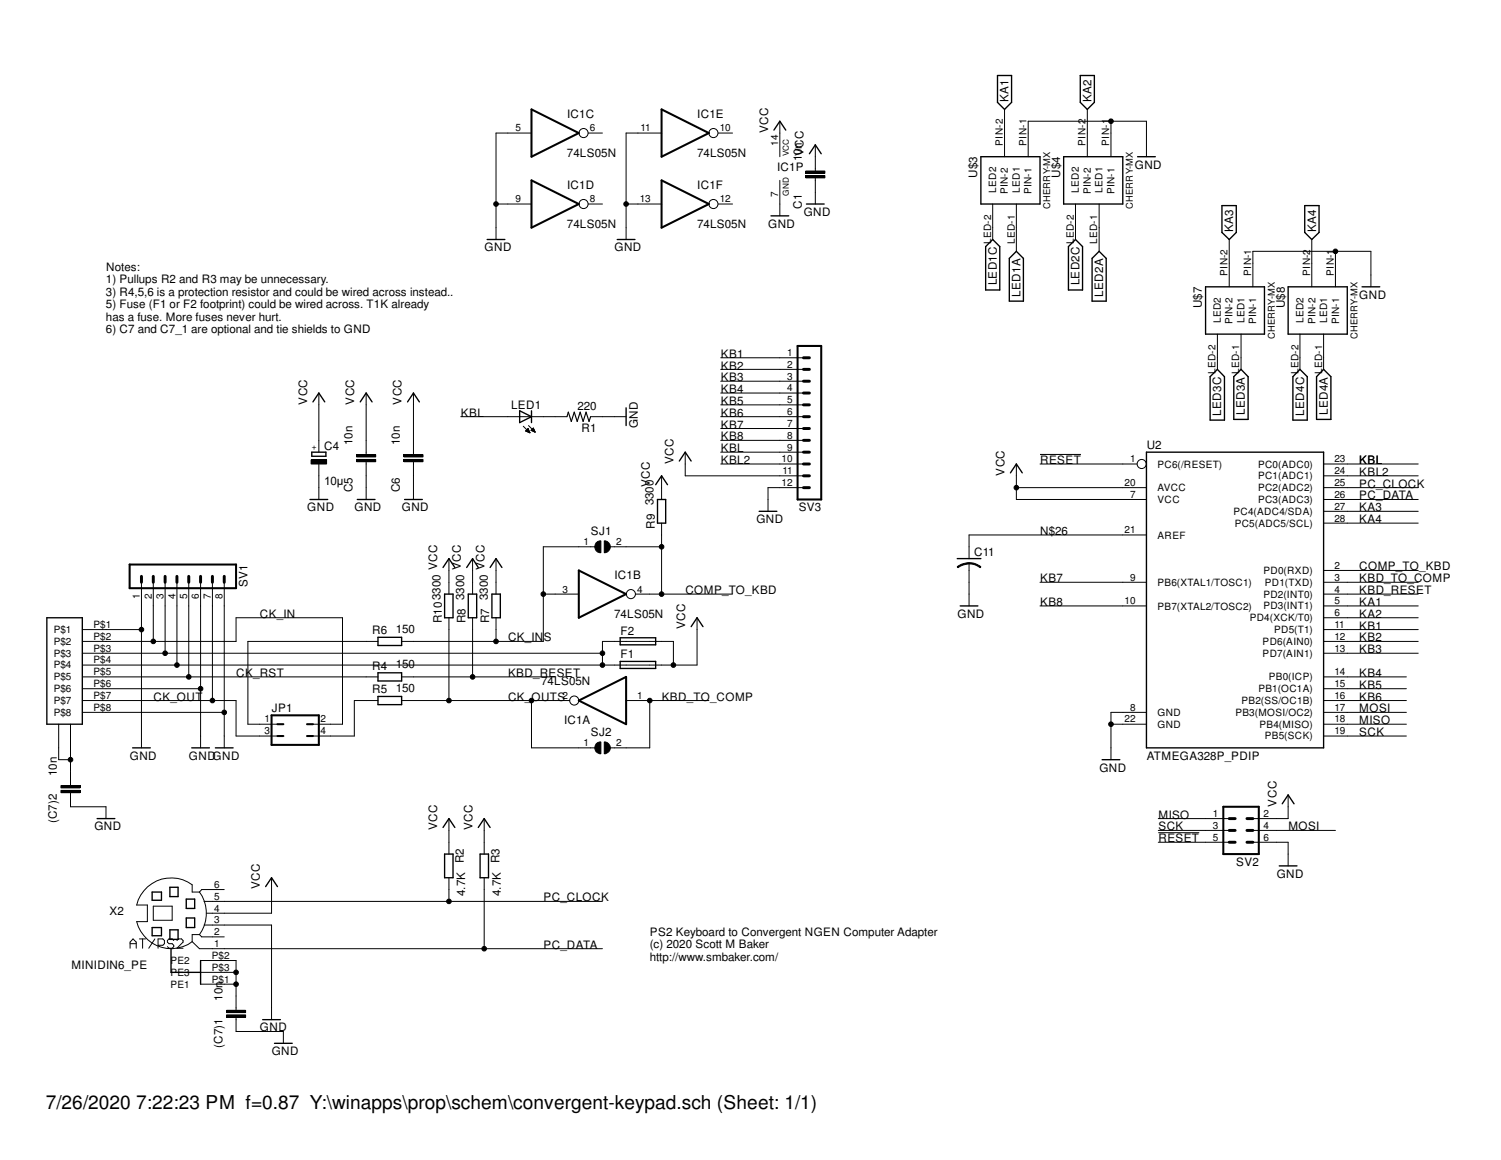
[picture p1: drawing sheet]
<svg xmlns="http://www.w3.org/2000/svg" width="279mm" height="216mm" viewBox="0 0 279 216" stroke-linecap="round" stroke-linejoin="round" font-family="sans-serif">
<g fill="none" stroke="#000" stroke-width=".25">
<path d="M185.7 14.1h2.6v4.9l-1.3 1.4-1.3-1.4zM201.1 14.1h2.6v4.9l-1.3 1.4-1.3-1.4zM144.1 24.2l1.1-1.6 1.1 1.6M150.1 38h3.3M150.7 28.6l1.1-1.6 1.1 1.6M182.6 29.2h11v8.8h-11zM198 29.2h11v8.8h-11zM211.8 29.2h3.3M227.5 38.3h2.6v5l-1.3 1.3-1.3-1.3zM242.9 38.3h2.6v5l-1.3 1.3-1.3-1.3zM90.7 44.6h3.3M114.9 44.6h3.3"/>
<path d="M143.5 40.2h3.3M183.5 45.9l1.3-1.3 1.3 1.3v8.1h-2.6zM189.2 46.8l1.3 1.3v7.9h-2.6v-7.9zM198.9 45.9l1.3-1.3 1.3 1.3v8.1h-2.6zM204.6 46.8l1.3 1.3v7.9h-2.6v-7.9zM224.4 53.4h11v8.8h-11zM239.8 53.4h11v8.8h-11zM253.5 53.4h3.3M58.3 74.8l1.1-1.6 1.1 1.6M67.1 74.8l1.1-1.6 1.1 1.6M75.9 74.8l1.1-1.6 1.1 1.6M96.7 76.5l2.2 1.1-2.2 1.1z"/>
<path d="M98.9 76.5v2.2M116.5 75.9v3.3M226.6 68.7l1.3 1.4v8.1h-2.6v-8.1zM231 68.7l1.3 1.4v8h-2.6v-8zM242 68.7l1.3 1.4v8.1h-2.6v-8.1zM246.4 68.7l1.3 1.4v8h-2.6v-8zM57.7 93h3.3M58 84.2h2.7v.7h-2.7zM66.5 93h3.3M75.3 93h3.3M122 90.2l1.1-1.6 1.1 1.6M122.4 93h1.5v4.4h-1.5z"/>
<path d="M126.4 85.8l1.2-1.6 1.1 1.6M141.3 95.2h3.3M188.1 88l1.1-1.6 1.1 1.6M213.4 84.2h33v55h-33zM8.7 115h6.6v19.8h-6.6zM70.4 118.6h4.4v1.5h-4.4zM82.5 105.6l1.1-1.6 1.1 1.6M82.8 110.6h1.5v4.4h-1.5zM86.9 105.6l1.1-1.6 1 1.6M87.2 110.6h1.5v4.4h-1.5zM91.2 105.6l1.1-1.6 1.1 1.6M91.6 110.6h1.5v4.4h-1.5z"/>
<path d="M115.4 118.7h6.6v1.3h-6.6zM128.7 116.6l1.1-1.6 1.1 1.6M178.2 104h4.4M178.7 112.8h3.3M24.7 139.2h3.3M35.7 139.2h3.3M40.1 139.2h3.3M70.4 125.2h4.4v1.5h-4.4zM70.4 129.6h4.4v1.5h-4.4zM115.4 123.1h6.6v1.3h-6.6zM18.1 152.4h3.3M82.5 154l1.1-1.6 1.1 1.6"/>
<path d="M82.8 159h1.5v4.4h-1.5zM89 154l1.1-1.6 1.1 1.6M89.4 159h1.5v4.4h-1.5zM205.1 141.4h3.3M238.7 149.6l1.1-1.6 1.1 1.6M28.3 172.6h1.8v1.6h-1.8zM28.3 166h1.8v1.6h-1.8zM31.6 173.1h1.5v1.7h-1.5zM31.6 165.1h1.5v1.8h-1.5zM31.8 176.6v4.4h5.5M34.7 170.9h1.5v1.7h-1.5zM34.7 167.3h1.5v1.8h-1.5z"/>
<path d="M37.3 178.8v4.4M49.4 165l1.1-1.6 1.1 1.6M238.1 161.2h3.3M48.9 189.8h3.3M51.1 194.2h3.3"/>
</g>
<g fill="none" stroke="#000" stroke-width=".19">
<path d="M92.3 38h6.6M98.9 24.8h-6.6v19.8M109.5 24.8h2.6M109.5 38h2.6M116.5 38h6.6M123.1 24.8h-6.6v19.8M133.7 24.8h2.7M133.7 38h2.7M145.2 22.6v6.6M145.2 33.6v6.6M150 32.7h3.5v.4h-3.5zM150 31.8h3.5v.5h-3.5z"/>
<path d="M151.8 27v4.8M151.8 33.1v4.9M184.8 38v6.6M187 20.4v8.8M189.2 38v8.8M191.4 29.2v-6.6h22v6.6M200.2 38v6.6M202.4 20.4v8.8M204.6 38v8.8M206.8 22.6v6.6M228.8 44.6v8.8M233.2 53.4v-6.6h22v6.6"/>
<path d="M244.2 44.6v8.8M248.6 46.8v6.6M59.4 73.2v11M68.2 73.2v11.4M77 73.2v11.4M85.8 77.6h19.7M97.4 79.3l1.2 1.3M98.1 79.9h.2M98.2 79.8h.1M98.3 79.8h.1M98.4 79.2l1.2 1.2M99 79.9h.4"/>
<path d="M99.1 79.8h.3M99.1 79.8h.2M99.2 79.7h.1M99.3 79.7l.3 .7-.8-.3zM109.9 77.6h6.6M134.2 77.6h15.4M134.2 66.6h15.4M134.2 68.7h15.4M134.2 71h15.4M134.2 73.2h15.4M134.2 75.4h15.4M134.2 79.8h15.4"/>
<path d="M226.6 62.2v6.5M231 62.2v6.5M242 62.2v6.5M246.4 62.2v6.5M57.9 85.6h2.9v.8h-2.9zM59.4 86.4v6.6M66.4 85.5h3.5v.4h-3.5zM66.4 84.6h3.5v.4h-3.5zM68.2 85.9v7.1M75.2 85.5h3.5v.4h-3.5zM75.2 84.6h3.5v.4h-3.5zM77 85.9v7.1"/>
<path d="M97.8 80.2l.5-.4 .3 .8zM97.9 80.2h.6M97.9 80.1h.5M98 80.3h.5M98 80.1h.4M98.1 80h.3M98.1 80.3h.5M98.3 80.4h.3M98.5 80.5h.1M98.6 80.5h.1M98.9 80.1h.6M98.9 80.1h.5"/>
<path d="M98.9 80h.5M99.1 80.2h.4M99.2 80.3h.3M99.4 80.3h.2M99.5 80.4h.1M123.1 88.6v4.4M123.1 97.4v13.2M127.6 84.2v4.4h22M134.2 86.4h15.4M134.2 82h15.4M134.2 84.2h15.4M149.6 90.8h-6.6v4.4"/>
<path d="M189.2 86.4v6.6h24.2M189.2 90.8h24.2M193.6 84.6h7.6M193.6 86.4h18.1M213.4 99.6h-33v4.4M246.4 93h17.6M246.4 90.8h17.6M246.4 97.4h17.6M246.4 95.2h17.6M246.4 88.6h17.6M246.4 86.4h17.6M15.3 119.4h28.6v-4.4h19.9v19.8h-5.5"/>
<path d="M15.3 117.2h11M26.3 108.4v30.8M28.5 108.4v11M30.7 108.4v13.2M32.9 108.4v15.4M35.1 108.4v17.6M37.3 108.4v30.8M39.5 108.4v22M41.7 108.4v30.8M70.4 119.4h-24.3v15.4h5.5M83.6 104v6.6M83.6 115v15.4"/>
<path d="M88 104v6.6M88 115v11M92.3 104v6.6M92.3 115v4.4M101.1 110.6h6.6M110.7 101.8h-9.6v17.6h-26.3M111 101l.3-.2 .5-.1v2.2a1.1 1.1 0 0 1-1-.6 1.1 1.1 0 0 1 .2-1.3zM112.5 100.7a1.1 1.1 0 0 1 1.1 1.1 1.1 1.1 0 0 1-1.1 1.1zM113.6 101.8h9.5M118.3 110.6h18.1M129.8 115v8.8h-114.5M178.2 105.5a3.4 3.4 0 0 1 2.2-.8v.2a3.8 3.8 0 0 0-2.1 .8z"/>
<path d="M180.4 104.7a3.1 3.1 0 0 1 2.2 .8l-.1 .2a3.1 3.1 0 0 0-2.1-.8zM180.4 104.9v7.9M193.6 112.8h19.8M193.6 108.4h19.8M246.4 117.2h17.6M246.4 119.4h17.6M246.4 112.8h17.6M246.4 108.4h17.6M246.4 115h17.6M246.4 110.6h17.6M246.4 106.2h17.6M10.9 134.8v6.6h2.2"/>
<path d="M13.1 134.8v11.4M15.3 130.4h28.6v6.6h7.7M15.3 121.6h96.8M15.3 126h55.1M15.3 128.2h22M15.3 132.6h26.4M70.4 130.4h-4.4v6.6h-7.7M74.8 126h28.5M74.8 130.4h31.2M98.9 130.4v8.8h11.8M111 138.5l.3-.3 .5-.1v2.2a1.1 1.1 0 0 1-1-.6 1.1 1.1 0 0 1 .2-1.2zM112.1 123.8v-4.4h13.2v4.4"/>
<path d="M112.5 138.1a1.1 1.1 0 0 1 1.1 1.1 1.1 1.1 0 0 1-1.1 1.1zM116.5 130.4h15.5M120.9 130.4v8.8h-7.3M206.8 134.8h6.6M213.4 132.6h-6.6v8.8M246.4 121.6h17.6M246.4 126h15.4M246.4 128.2h15.4M246.4 130.4h15.4M246.4 132.6h15.4M246.4 137h15.4M246.4 134.8h15.4"/>
<path d="M11.3 147.1h3.6v.4h-3.6zM11.3 146.2h3.6v.4h-3.6zM13.1 147.5v2.7h6.6v2.2M83.6 152.4v6.6M90.1 152.4v6.6M215.6 155h7.6M215.6 152.4h13.2M215.6 154.6h13.2M215.6 156.8h13.2M233.2 154.6h15.4M233.2 156.8h6.6v4.4M239.8 148v4.4h-6.6"/>
<path d="M24.2 176.5v-1.2l.6-.5 .6 .5v1.2M24.2 175.6h1.2M26 174.8h1.1M26.5 174.8v1.7M28.5 168.7h3.5v2.6h-3.5zM28.8 174.8l-1.1 1.7M29.4 175.9h.9l.3-.3v-.6l-.3-.2h-.9v1.7M32.3 175l-.3-.2h-.5l-.3 .2v.3l.3 .3h.5l.3 .3v.3l-.3 .3h-.5l-.3-.3M32.9 175l.3-.2h.6l.3 .2v.3l-1.2 1.2h1.2M35.8 175.3l1.3 1.3h75M37.1 166a6.7 6.7 0 0 1 0 7.9M37.1 166h-1.3v-1.3a6.6 6.6 0 0 0-10.4 3.7h2v3.1h-2a6.6 6.6 0 0 0 10.4 3.8"/>
<path d="M37.1 173.9h-1.3v1.4M37.1 173.9l.4 .5h4.2M37.3 178.8h6.6v9.2M38 172.2h12.5v17.6M38 167.8h74.1M41.7 165.6h-4.2l-.4 .4M50.5 163.4v6.6h-12.1M83.6 163.4v4.4M90.1 163.4v13.2M37.3 181h6.6M37.3 183.2h6.6M42.2 188.9h3.5v.4h-3.5z"/>
<path d="M42.2 188h3.5v.5h-3.5zM43.9 189.4v2.6h8.8v2.2"/>
<circle cx="92.3" cy="38" r=".43"/>
<circle cx="108.6" cy="38" r=".85"/>
<circle cx="108.6" cy="24.8" r=".85"/>
<circle cx="116.5" cy="38" r=".43"/>
<circle cx="132.8" cy="24.8" r=".85"/>
<circle cx="132.8" cy="38" r=".85"/>
<circle cx="206.8" cy="22.6" r=".43"/>
<circle cx="248.6" cy="46.8" r=".43"/>
<circle cx="189.2" cy="90.8" r=".43"/>
<circle cx="212.5" cy="86.4" r=".85"/>
<circle cx="26.3" cy="117.2" r=".43"/>
<circle cx="28.5" cy="119.4" r=".43"/>
<circle cx="92.3" cy="119.4" r=".43"/>
<circle cx="101.1" cy="110.6" r=".43"/>
<circle cx="117.4" cy="110.6" r=".85"/>
<circle cx="123.1" cy="110.6" r=".43"/>
<circle cx="123.1" cy="101.8" r=".43"/>
<circle cx="30.7" cy="121.6" r=".43"/>
<circle cx="32.9" cy="123.8" r=".43"/>
<circle cx="35.1" cy="126" r=".43"/>
<circle cx="37.3" cy="128.2" r=".43"/>
<circle cx="39.5" cy="130.4" r=".43"/>
<circle cx="41.7" cy="132.6" r=".43"/>
<circle cx="83.6" cy="130.4" r=".43"/>
<circle cx="88" cy="126" r=".43"/>
<circle cx="98.9" cy="130.4" r=".43"/>
<circle cx="106.9" cy="130.4" r=".85"/>
<circle cx="112.1" cy="121.6" r=".43"/>
<circle cx="112.1" cy="123.8" r=".43"/>
<circle cx="120.9" cy="130.4" r=".43"/>
<circle cx="125.3" cy="123.8" r=".43"/>
<circle cx="206.8" cy="134.8" r=".43"/>
<circle cx="13.1" cy="141.4" r=".43"/>
<circle cx="83.6" cy="167.8" r=".43"/>
<circle cx="90.1" cy="176.6" r=".43"/>
<circle cx="43.9" cy="183.2" r=".43"/>
<circle cx="43.9" cy="181" r=".43"/>
</g>
<g fill="#000">
<path d="M57.9 85.6h2.9v.8h-2.9z" fill-rule="evenodd"/>
<path d="M111 101l.3-.2 .5-.1v2.2a1.1 1.1 0 0 1-1-.6 1.1 1.1 0 0 1 .2-1.3z" fill-rule="evenodd"/>
<path d="M112.5 100.7a1.1 1.1 0 0 1 1.1 1.1 1.1 1.1 0 0 1-1.1 1.1z" fill-rule="evenodd"/>
<path d="M178.2 105.5a3.4 3.4 0 0 1 2.2-.8v.2a3.8 3.8 0 0 0-2.1 .8z" fill-rule="evenodd"/>
<path d="M180.4 104.7a3.1 3.1 0 0 1 2.2 .8l-.1 .2a3.1 3.1 0 0 0-2.1-.8z" fill-rule="evenodd"/>
<path d="M111 138.5l.3-.3 .5-.1v2.2a1.1 1.1 0 0 1-1-.6 1.1 1.1 0 0 1 .2-1.2z" fill-rule="evenodd"/>
<path d="M112.5 138.1a1.1 1.1 0 0 1 1.1 1.1 1.1 1.1 0 0 1-1.1 1.1z" fill-rule="evenodd"/>
<circle cx="92.3" cy="38" r=".43"/>
<circle cx="116.5" cy="38" r=".43"/>
<circle cx="206.8" cy="22.6" r=".43"/>
<circle cx="248.6" cy="46.8" r=".43"/>
<circle cx="189.2" cy="90.8" r=".43"/>
<circle cx="26.3" cy="117.2" r=".43"/>
<circle cx="28.5" cy="119.4" r=".43"/>
<circle cx="92.3" cy="119.4" r=".43"/>
<circle cx="101.1" cy="110.6" r=".43"/>
<circle cx="123.1" cy="110.6" r=".43"/>
<circle cx="123.1" cy="101.8" r=".43"/>
<circle cx="30.7" cy="121.6" r=".43"/>
<circle cx="32.9" cy="123.8" r=".43"/>
<circle cx="35.1" cy="126" r=".43"/>
<circle cx="37.3" cy="128.2" r=".43"/>
<circle cx="39.5" cy="130.4" r=".43"/>
<circle cx="41.7" cy="132.6" r=".43"/>
<circle cx="83.6" cy="130.4" r=".43"/>
<circle cx="88" cy="126" r=".43"/>
<circle cx="98.9" cy="130.4" r=".43"/>
<circle cx="112.1" cy="121.6" r=".43"/>
<circle cx="112.1" cy="123.8" r=".43"/>
<circle cx="120.9" cy="130.4" r=".43"/>
<circle cx="125.3" cy="123.8" r=".43"/>
<circle cx="206.8" cy="134.8" r=".43"/>
<circle cx="13.1" cy="141.4" r=".43"/>
<circle cx="83.6" cy="167.8" r=".43"/>
<circle cx="90.1" cy="176.6" r=".43"/>
<circle cx="43.9" cy="183.2" r=".43"/>
<circle cx="43.9" cy="181" r=".43"/>
</g>
<path d="M105.5 77.6l.3-.9 .5 1.7 .6-1.7 .5 1.7 .6-1.7 .5 1.7 .6-1.7 .5 1.7 .3-.8" fill="none" stroke="#000" stroke-width=".21"/>
<path d="M150 32.9h3.5M150 32h3.5M66.4 85.7h3.5M66.4 84.8h3.5M75.2 85.7h3.5M75.2 84.8h3.5M11.3 147.3h3.6M11.3 146.4h3.6M42.2 189.1h3.5M42.2 188.3h3.5" fill="none" stroke="#000" stroke-width=".42"/>
<g fill="none" stroke="#000" stroke-width=".38">
<path d="M98.9 20.4l8.8 4.4-8.8 4.4zM98.9 33.6l8.8 4.4-8.8 4.4zM123.1 20.4l8.9 4.4-8.9 4.4zM123.1 33.6l8.9 4.4-8.9 4.4zM148.5 64.4h4.4v28.6h-4.4zM24.1 105.1h19.8v4.4h-19.8zM107.7 106.2l8.8 4.4-8.8 4.4zM50.5 133.1h8.9v5.5h-8.9zM51.6 134.8h1.1M51.6 137h1.1M57.1 134.8h1.2M57.1 137h1.2"/>
<path d="M107.7 130.4l8.8-4.4v8.8zM227.7 150.2h6.6v8.8h-6.6z"/>
</g>
<g fill="none" stroke="#000" stroke-width=".55">
<path d="M149.6 71h1.1M149.6 68.7h1.1M149.6 66.6h1.1M149.6 75.4h1.1M149.6 73.2h1.1M149.6 79.8h1.1M149.6 77.6h1.1M149.6 82h1.1M149.6 86.4h1.1M149.6 84.2h1.1M149.6 90.8h1.1M149.6 88.6h1.1"/>
<path d="M26.3 107.3v1.1M28.5 107.3v1.1M30.7 107.3v1.1M32.9 107.3v1.1M35.1 107.3v1.1M37.3 107.3v1.1M39.5 107.3v1.1M41.7 107.3v1.1M228.8 156.8h1.1M228.8 154.6h1.1M228.8 152.4h1.1M232.1 156.8h1.1"/>
<path d="M232.1 154.6h1.1M232.1 152.4h1.1"/>
</g>
<text font-size="3.6" x="8.5" y="206.4">7/26/2020 7:22:23 PM f=0.87 Y:\winapps\prop\schem\convergent-keypad.sch (Sheet: 1/1)</text>
<g font-size="2.2">
<text x="105.6" y="22">IC1C</text>
<text x="129.8" y="22">IC1E</text>
<text x="187.7" y="19" transform="rotate(-90 187.7 19)">KA1</text>
<text x="203.2" y="19" transform="rotate(-90 203.2 19)">KA2</text>
<text x="105.5" y="29.2">74LS05N</text>
<text x="129.8" y="29.2">74LS05N</text>
<text x="143" y="24.7" transform="rotate(-90 143 24.7)">VCC</text>
<text x="149.6" y="29.1" transform="rotate(-90 149.6 29.1)">VCC</text>
<text x="105.6" y="35.2">IC1D</text>
<text x="129.8" y="35.2">IC1F</text>
<text x="144.7" y="31.9">IC1P</text>
<text x="149.2" y="30.1" transform="rotate(-90 149.2 30.1)">10n</text>
<text x="181.9" y="33.1" transform="rotate(-90 181.9 33.1)">U$3</text>
<text x="197.3" y="33.1" transform="rotate(-90 197.3 33.1)">U$4</text>
<text x="211.2" y="31.4">GND</text>
<text x="149.2" y="38.8" transform="rotate(-90 149.2 38.8)">C1</text>
<text x="149.6" y="40.2">GND</text>
<text x="90.2" y="46.8">GND</text>
<text x="105.5" y="42.4">74LS05N</text>
<text x="114.4" y="46.8">GND</text>
<text x="129.8" y="42.4">74LS05N</text>
<text x="143" y="42.4">GND</text>
<text x="229.6" y="43.2" transform="rotate(-90 229.6 43.2)">KA3</text>
<text x="245" y="43.2" transform="rotate(-90 245 43.2)">KA4</text>
<text x="19.7" y="52.7">1) Pullups R2 and R3 may be unnecessary.</text>
<text x="19.8" y="50.4">Notes:</text>
<text x="185.5" y="53.1" transform="rotate(-90 185.5 53.1)">LED1C</text>
<text x="201" y="53.1" transform="rotate(-90 201 53.1)">LED2C</text>
<text x="19.7" y="55.1">3) R4,5,6 is a protection resistor and could be wired across instead..</text>
<text x="19.7" y="57.4">5) Fuse (F1 or F2 footprint) could be wired across. T1K already</text>
<text x="19.7" y="59.7">has a fuse. More fuses never hurt.</text>
<text x="189.9" y="55.2" transform="rotate(-90 189.9 55.2)">LED1A</text>
<text x="205.4" y="55.2" transform="rotate(-90 205.4 55.2)">LED2A</text>
<text x="223.7" y="57.4" transform="rotate(-90 223.7 57.4)">U$7</text>
<text x="239.1" y="57.4" transform="rotate(-90 239.1 57.4)">U$8</text>
<text x="253" y="55.6">GND</text>
<text x="19.7" y="62.1">6) C7 and C7_1 are optional and tie shields to GND</text>
<text x="134.2" y="71">KB3</text>
<text x="134.2" y="68.8">KB2</text>
<text x="134.2" y="66.6">KB1</text>
<text x="57.1" y="75.3" transform="rotate(-90 57.1 75.3)">VCC</text>
<text x="66" y="75.3" transform="rotate(-90 66 75.3)">VCC</text>
<text x="74.8" y="75.3" transform="rotate(-90 74.8 75.3)">VCC</text>
<text x="85.8" y="77.6">KBL</text>
<text x="95.1" y="76">LED1</text>
<text x="107.5" y="76.2">220</text>
<text x="134.2" y="73.2">KB4</text>
<text x="134.2" y="75.4">KB5</text>
<text x="134.2" y="77.6">KB6</text>
<text x="227.3" y="77.3" transform="rotate(-90 227.3 77.3)">LED3C</text>
<text x="231.7" y="77.2" transform="rotate(-90 231.7 77.2)">LED3A</text>
<text x="242.7" y="77.3" transform="rotate(-90 242.7 77.3)">LED4C</text>
<text x="247.1" y="77.2" transform="rotate(-90 247.1 77.2)">LED4A</text>
<text x="60.4" y="83.7">C4</text>
<text x="65.6" y="82.8" transform="rotate(-90 65.6 82.8)">10n</text>
<text x="74.4" y="82.8" transform="rotate(-90 74.4 82.8)">10n</text>
<text x="108.2" y="80.4">R1</text>
<text x="118.7" y="79.7" transform="rotate(-90 118.7 79.7)">GND</text>
<text x="134.2" y="82">KB8</text>
<text x="134.2" y="79.8">KB7</text>
<text x="213.4" y="83.5">U2</text>
<text x="125.3" y="86.3" transform="rotate(-90 125.3 86.3)">VCC</text>
<text x="134.2" y="86.4">KBL2</text>
<text x="134.2" y="84.2">KBL</text>
<text x="187" y="88.5" transform="rotate(-90 187 88.5)">VCC</text>
<text x="193.6" y="86.4">RESET</text>
<text x="253" y="88.6">KBL2</text>
<text x="253" y="86.4">KBL</text>
<text x="57.2" y="95.2">GND</text>
<text x="60.3" y="90.3">10µ</text>
<text x="65.6" y="91.6" transform="rotate(-90 65.6 91.6)">C5</text>
<text x="66" y="95.2">GND</text>
<text x="74.4" y="91.6" transform="rotate(-90 74.4 91.6)">C6</text>
<text x="74.8" y="95.2">GND</text>
<text x="120.9" y="90.7" transform="rotate(-90 120.9 90.7)">VCC</text>
<text x="121.6" y="94.1" transform="rotate(-90 121.6 94.1)">3300</text>
<text x="148.7" y="95.2">SV3</text>
<text x="253" y="90.8">PC_CLOCK</text>
<text x="253" y="93">PC_DATA</text>
<text x="253" y="95.2">KA3</text>
<text x="110" y="99.6">SJ1</text>
<text x="121.9" y="98.4" transform="rotate(-90 121.9 98.4)">R9</text>
<text x="140.8" y="97.4">GND</text>
<text x="193.6" y="99.6">N$26</text>
<text x="253" y="97.4">KA4</text>
<text x="81.4" y="106.1" transform="rotate(-90 81.4 106.1)">VCC</text>
<text x="85.8" y="106.1" transform="rotate(-90 85.8 106.1)">VCC</text>
<text x="90.2" y="106.1" transform="rotate(-90 90.2 106.1)">VCC</text>
<text x="114.4" y="107.8">IC1B</text>
<text x="181.3" y="103.4">C11</text>
<text x="253" y="106.2">COMP_TO_KBD</text>
<text x="46.1" y="109.3" transform="rotate(-90 46.1 109.3)">SV1</text>
<text x="86.4" y="111.7" transform="rotate(-90 86.4 111.7)">3300</text>
<text x="90.8" y="111.7" transform="rotate(-90 90.8 111.7)">3300</text>
<text x="127.6" y="110.6">COMP_TO_KBD</text>
<text x="193.6" y="112.8">KB8</text>
<text x="193.6" y="108.4">KB7</text>
<text x="253" y="110.6">KBD_RESET</text>
<text x="253" y="108.4">KBD_TO_COMP</text>
<text x="253" y="112.8">KA1</text>
<text x="48.4" y="115">CK_IN</text>
<text x="69.3" y="118.1">R6</text>
<text x="73.7" y="117.9">150</text>
<text x="82.3" y="116" transform="rotate(-90 82.3 116)">R103300</text>
<text x="86.7" y="116" transform="rotate(-90 86.7 116)">R8</text>
<text x="91.1" y="116" transform="rotate(-90 91.1 116)">R7</text>
<text x="94.6" y="119.4">CK_INS</text>
<text x="114.3" y="115">74LS05N</text>
<text x="115.5" y="118.2">F2</text>
<text x="127.6" y="117.1" transform="rotate(-90 127.6 117.1)">VCC</text>
<text x="178.2" y="115">GND</text>
<text x="253" y="119.4">KB2</text>
<text x="253" y="117.2">KB1</text>
<text x="253" y="115">KA2</text>
<text x="44" y="126">CK_RST</text>
<text x="69.3" y="124.7">R4</text>
<text x="73.7" y="124.4">150</text>
<text x="94.6" y="126">KBD_RESET</text>
<text x="115.5" y="122.6">F1</text>
<text x="253" y="121.6">KB3</text>
<text x="253" y="126">KB4</text>
<text x="28.6" y="130.4">CK_OUT</text>
<text x="69.3" y="129.1">R5</text>
<text x="73.7" y="128.8">150</text>
<text x="94.6" y="130.4">CK_OUTS</text>
<text x="100.8" y="127.5">74LS05N</text>
<text x="123.2" y="130.4">KBD_TO_COMP</text>
<text x="253" y="128.2">KB5</text>
<text x="253" y="130.4">KB6</text>
<text x="50.6" y="132.6">JP1</text>
<text x="105" y="134.7">IC1A</text>
<text x="110" y="137">SJ2</text>
<text x="253" y="137">SCK</text>
<text x="253" y="132.6">MOSI</text>
<text x="253" y="134.8">MISO</text>
<text x="24.2" y="141.4">GND</text>
<text x="35.2" y="141.4">GNDGND</text>
<text x="204.6" y="143.6">GND</text>
<text x="213.4" y="141.4">ATMEGA328P_PDIP</text>
<text x="10.6" y="144.4" transform="rotate(-90 10.6 144.4)">10n</text>
<text x="10.6" y="153.2" transform="rotate(-90 10.6 153.2)">(C7)2</text>
<text x="17.6" y="154.6">GND</text>
<text x="81.4" y="154.5" transform="rotate(-90 81.4 154.5)">VCC</text>
<text x="88" y="154.5" transform="rotate(-90 88 154.5)">VCC</text>
<text x="215.6" y="154.6">SCK</text>
<text x="215.6" y="152.4">MISO</text>
<text x="237.6" y="150.1" transform="rotate(-90 237.6 150.1)">VCC</text>
<text x="239.8" y="154.6">MOSI</text>
<text x="86.4" y="160.7" transform="rotate(-90 86.4 160.7)">R2</text>
<text x="93" y="160.7" transform="rotate(-90 93 160.7)">R3</text>
<text x="215.6" y="156.8">RESET</text>
<text x="230.1" y="161.2">SV2</text>
<text x="48.3" y="165.5" transform="rotate(-90 48.3 165.5)">VCC</text>
<text x="86.6" y="166.8" transform="rotate(-90 86.6 166.8)">4.7K</text>
<text x="93.2" y="166.8" transform="rotate(-90 93.2 166.8)">4.7K</text>
<text x="101.2" y="167.8">PC_CLOCK</text>
<text x="237.7" y="163.4">GND</text>
<text x="20.4" y="170.4">X2</text>
<text x="101.2" y="176.6">PC_DATA</text>
<text x="120.9" y="176.4">(c) 2020 Scott M Baker</text>
<text x="120.9" y="178.8">http://www.smbaker.com/</text>
<text x="121" y="174.1">PS2 Keyboard to Convergent NGEN Computer Adapter</text>
<text x="13.3" y="180.3">MINIDIN6_PE</text>
<text x="41.4" y="186.3" transform="rotate(-90 41.4 186.3)">10n</text>
<text x="48.4" y="192">GND</text>
<text x="41.4" y="195.1" transform="rotate(-90 41.4 195.1)">(C7)1</text>
<text x="50.6" y="196.4">GND</text>
</g>
<g font-size="1.9">
<text x="95.9" y="24.5">5</text>
<text x="109.8" y="24.5">6</text>
<text x="119.2" y="24.5">11</text>
<text x="134" y="24.5">10</text>
<text x="144.9" y="27.1" transform="rotate(-90 144.9 27.1)">14</text>
<text x="186.7" y="27.1" transform="rotate(-90 186.7 27.1)">PIN-2</text>
<text x="191.1" y="27.1" transform="rotate(-90 191.1 27.1)">PIN-1</text>
<text x="202.1" y="27.1" transform="rotate(-90 202.1 27.1)">PIN-2</text>
<text x="206.5" y="27.1" transform="rotate(-90 206.5 27.1)">PIN-1</text>
<text x="185.4" y="35.9" transform="rotate(-90 185.4 35.9)">LED2</text>
<text x="189.8" y="35.9" transform="rotate(-90 189.8 35.9)">LED1</text>
<text x="200.8" y="35.9" transform="rotate(-90 200.8 35.9)">LED2</text>
<text x="205.2" y="35.9" transform="rotate(-90 205.2 35.9)">LED1</text>
<text x="95.9" y="37.7">9</text>
<text x="109.8" y="37.7">8</text>
<text x="119.1" y="37.7">13</text>
<text x="134" y="37.7">12</text>
<text x="144.9" y="36.6" transform="rotate(-90 144.9 36.6)">7</text>
<text x="187.6" y="36.2" transform="rotate(-90 187.6 36.2)">PIN-2</text>
<text x="192" y="36.2" transform="rotate(-90 192 36.2)">PIN-1</text>
<text x="203" y="36.2" transform="rotate(-90 203 36.2)">PIN-2</text>
<text x="207.4" y="36.2" transform="rotate(-90 207.4 36.2)">PIN-1</text>
<text x="184.5" y="45.5" transform="rotate(-90 184.5 45.5)">LED-2</text>
<text x="188.9" y="45.5" transform="rotate(-90 188.9 45.5)">LED-1</text>
<text x="199.9" y="45.5" transform="rotate(-90 199.9 45.5)">LED-2</text>
<text x="204.3" y="45.5" transform="rotate(-90 204.3 45.5)">LED-1</text>
<text x="228.5" y="51.3" transform="rotate(-90 228.5 51.3)">PIN-2</text>
<text x="232.9" y="51.3" transform="rotate(-90 232.9 51.3)">PIN-1</text>
<text x="243.9" y="51.3" transform="rotate(-90 243.9 51.3)">PIN-2</text>
<text x="248.3" y="51.3" transform="rotate(-90 248.3 51.3)">PIN-1</text>
<text x="227.2" y="60.1" transform="rotate(-90 227.2 60.1)">LED2</text>
<text x="229.4" y="60.4" transform="rotate(-90 229.4 60.4)">PIN-2</text>
<text x="231.6" y="60.1" transform="rotate(-90 231.6 60.1)">LED1</text>
<text x="233.8" y="60.4" transform="rotate(-90 233.8 60.4)">PIN-1</text>
<text x="242.7" y="60.1" transform="rotate(-90 242.7 60.1)">LED2</text>
<text x="244.9" y="60.4" transform="rotate(-90 244.9 60.4)">PIN-2</text>
<text x="247.1" y="60.1" transform="rotate(-90 247.1 60.1)">LED1</text>
<text x="249.3" y="60.4" transform="rotate(-90 249.3 60.4)">PIN-1</text>
<text x="146.5" y="66.3">1</text>
<text x="146.5" y="68.5">2</text>
<text x="146.5" y="70.7">3</text>
<text x="226.3" y="69.6" transform="rotate(-90 226.3 69.6)">LED-2</text>
<text x="230.7" y="69.6" transform="rotate(-90 230.7 69.6)">LED-1</text>
<text x="241.7" y="69.6" transform="rotate(-90 241.7 69.6)">LED-2</text>
<text x="246.1" y="69.6" transform="rotate(-90 246.1 69.6)">LED-1</text>
<text x="146.5" y="72.9">4</text>
<text x="146.5" y="75.1">5</text>
<text x="146.5" y="77.3">6</text>
<text x="146.5" y="79.5">7</text>
<text x="146.5" y="81.7">8</text>
<text x="146.5" y="83.9">9</text>
<text x="145.5" y="86.1">10</text>
<text x="145.6" y="88.3">11</text>
<text x="210.4" y="86.1">1</text>
<text x="215.5" y="87">PC6(/RESET)</text>
<text x="234.2" y="89.2">PC1(ADC1)</text>
<text x="234.2" y="87">PC0(ADC0)</text>
<text x="248.4" y="88.3">24</text>
<text x="248.4" y="86.1">23</text>
<text x="145.5" y="90.5">12</text>
<text x="209.3" y="90.5">20</text>
<text x="210.4" y="92.7">7</text>
<text x="215.5" y="93.6">VCC</text>
<text x="215.5" y="91.4">AVCC</text>
<text x="229.6" y="95.8">PC4(ADC4/SDA)</text>
<text x="234.2" y="93.6">PC3(ADC3)</text>
<text x="234.2" y="91.4">PC2(ADC2)</text>
<text x="248.4" y="94.9">27</text>
<text x="248.4" y="92.7">26</text>
<text x="248.4" y="90.5">25</text>
<text x="108.6" y="101.5">1</text>
<text x="114.7" y="101.5">2</text>
<text x="209.3" y="99.3">21</text>
<text x="215.5" y="100.2">AREF</text>
<text x="229.8" y="98">PC5(ADC5/SCL)</text>
<text x="248.4" y="97.1">28</text>
<text x="235.2" y="106.8">PD0(RXD)</text>
<text x="248.4" y="105.9">2</text>
<text x="26" y="111.4" transform="rotate(-90 26 111.4)">1</text>
<text x="28.2" y="111.4" transform="rotate(-90 28.2 111.4)">2</text>
<text x="30.4" y="111.4" transform="rotate(-90 30.4 111.4)">3</text>
<text x="32.6" y="111.4" transform="rotate(-90 32.6 111.4)">4</text>
<text x="34.8" y="111.4" transform="rotate(-90 34.8 111.4)">5</text>
<text x="37" y="111.4" transform="rotate(-90 37 111.4)">6</text>
<text x="39.2" y="111.4" transform="rotate(-90 39.2 111.4)">7</text>
<text x="41.4" y="111.4" transform="rotate(-90 41.4 111.4)">8</text>
<text x="104.7" y="110.3">3</text>
<text x="118.6" y="110.3">4</text>
<text x="209.3" y="112.5">10</text>
<text x="210.4" y="108.1">9</text>
<text x="215.5" y="113.5">PB7(XTAL2/TOSC2)</text>
<text x="215.5" y="109.1">PB6(XTAL1/TOSC1)</text>
<text x="235.2" y="113.4">PD3(INT1)</text>
<text x="235.2" y="111.2">PD2(INT0)</text>
<text x="235.5" y="109">PD1(TXD)</text>
<text x="248.4" y="112.5">5</text>
<text x="248.4" y="110.3">4</text>
<text x="248.4" y="108.1">3</text>
<text x="10" y="117.8">P$1</text>
<text x="17.4" y="116.9">P$1</text>
<text x="17.4" y="119.1">P$2</text>
<text x="232.6" y="115.6">PD4(XCK/T0)</text>
<text x="237.2" y="117.8">PD5(T1)</text>
<text x="248.4" y="119.1">12</text>
<text x="248.4" y="116.9">11</text>
<text x="248.4" y="114.7">6</text>
<text x="10" y="120">P$2</text>
<text x="10" y="122.2">P$3</text>
<text x="10" y="124.4">P$4</text>
<text x="17.4" y="121.3">P$3</text>
<text x="17.4" y="123.5">P$4</text>
<text x="17.4" y="125.7">P$5</text>
<text x="235" y="122.2">PD7(AIN1)</text>
<text x="235" y="120">PD6(AIN0)</text>
<text x="248.4" y="125.7">14</text>
<text x="248.4" y="121.3">13</text>
<text x="10" y="126.6">P$5</text>
<text x="10" y="128.8">P$6</text>
<text x="10" y="131">P$7</text>
<text x="17.4" y="127.8">P$6</text>
<text x="17.4" y="130">P$7</text>
<text x="104.7" y="130">2</text>
<text x="118.6" y="130">1</text>
<text x="231.1" y="131">PB2(SS/OC1B)</text>
<text x="234.2" y="128.8">PB1(OC1A)</text>
<text x="236.2" y="126.6">PB0(ICP)</text>
<text x="248.4" y="130">16</text>
<text x="248.4" y="127.8">15</text>
<text x="10" y="133.2">P$8</text>
<text x="17.4" y="132.2">P$8</text>
<text x="49.2" y="134.5">1</text>
<text x="49.2" y="136.7">3</text>
<text x="59.6" y="134.5">2</text>
<text x="59.6" y="136.7">4</text>
<text x="209.3" y="134.5">22</text>
<text x="210.4" y="132.2">8</text>
<text x="215.5" y="133.2">GND</text>
<text x="215.5" y="135.4">GND</text>
<text x="230" y="133.2">PB3(MOSI/OC2)</text>
<text x="234.4" y="135.4">PB4(MISO)</text>
<text x="235.5" y="137.6">PB5(SCK)</text>
<text x="248.4" y="136.7">19</text>
<text x="248.4" y="134.5">18</text>
<text x="248.4" y="132.2">17</text>
<text x="108.6" y="138.9">1</text>
<text x="114.7" y="138.9">2</text>
<text x="225.8" y="152.1">1</text>
<text x="225.8" y="154.3">3</text>
<text x="235.2" y="152.1">2</text>
<text x="235.2" y="154.3">4</text>
<text x="225.8" y="156.5">5</text>
<text x="235.2" y="156.5">6</text>
<text x="39.8" y="167.5">5</text>
<text x="39.8" y="165.3">6</text>
<text x="39.8" y="171.9">3</text>
<text x="39.8" y="169.7">4</text>
<text x="31.7" y="179.5">PE2</text>
<text x="39.4" y="178.5">P$2</text>
<text x="39.8" y="176.3">1</text>
<text x="39.8" y="174.1">2</text>
<text x="31.7" y="181.7">PE3</text>
<text x="31.7" y="183.8">PE1</text>
<text x="39.4" y="180.7">P$3</text>
<text x="39.4" y="182.9">P$1</text>
</g>
<g font-size="1.7">
<text x="195.5" y="38.9" transform="rotate(-90 195.5 38.9)">CHERRY-MX</text>
<text x="210.9" y="38.9" transform="rotate(-90 210.9 38.9)">CHERRY-MX</text>
<text x="237.3" y="63.1" transform="rotate(-90 237.3 63.1)">CHERRY-MX</text>
<text x="252.7" y="63.1" transform="rotate(-90 252.7 63.1)">CHERRY-MX</text>
</g>
<g font-size="1.5">
<text x="146.8" y="29.1" transform="rotate(-90 146.8 29.1)">VCC</text>
<text x="146.8" y="36.4" transform="rotate(-90 146.8 36.4)">GND</text>
<text x="58.8" y="83.8" transform="rotate(-90 58.8 83.8)">+</text>
</g>
</svg>
